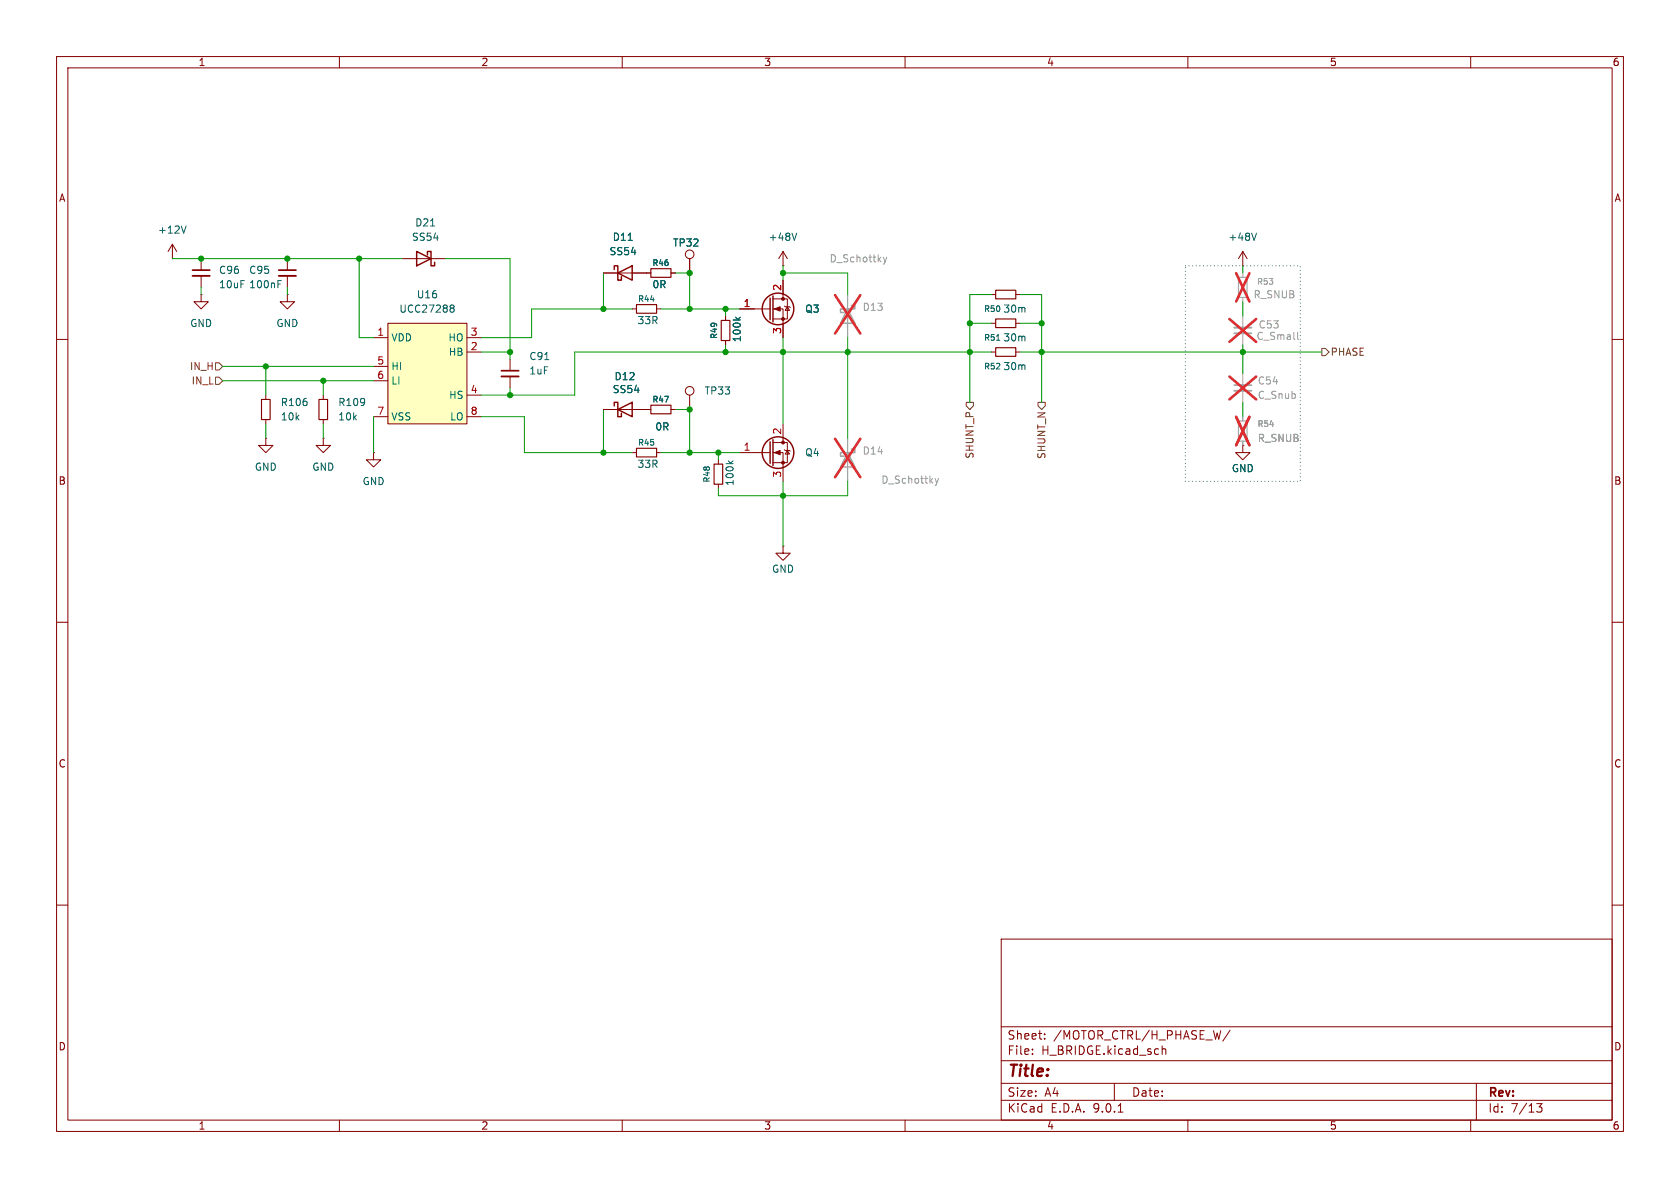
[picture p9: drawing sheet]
<svg xmlns="http://www.w3.org/2000/svg" width="297mm" height="210mm" viewBox="0 0 297 210" stroke-linecap="round" stroke-linejoin="round" font-family="sans-serif">
<g fill="none" stroke="#840000" stroke-width=".18">
<path d="M10 10h277v190h-277zM12 12h273v186h-273zM60 10v2M110 10v2M160 10v2M210 10v2M260 10v2M30.5 45.7h.1M30.5 43.2l-.8 1.3M30.5 43.2l.7 1.3M30.5 43.2v2.5M35.6 45.7v2.1"/>
<path d="M35.6 48.8v2M50.8 52.1v1.2h1.3l-1.3 1.3-1.3-1.3h1.3M50.8 52.1h.1M50.8 45.7v2.1M50.8 48.8v2M111.8 54.6h.7M116.1 54.6h.7M10 60h2M47 77.5v1.2h1.3l-1.3 1.3-1.3-1.3h1.3M47 77.5h.1M121.9 69.9v2.5M285 60h2"/>
<path d="M10 110h2M285 110h2M10 160h2M177 166h108v32h-108zM285 160h2M60 198v2M110 198v2M160 198v2M177 194.5h108M177 191.5h108M177 187.5h108M177 181.5h108"/>
<path d="M182.5 186.3v.1M182.5 185.5v.1M184.7 183.6v.1M184.7 182.8v.1M197 191.5v3M197.7 196.6h.8M205.5 184.9v1.5M205.5 185.5l.2-.1 .3 .1 .1 .9M210 198v2M217.5 182.1l-1.3 2M260 198v2M261 191.5v6.5"/>
<path d="M271.7 195.1h.9l-.5 .6 .4 .1v.7l-.2 .1-.6-.1"/>
<circle cx="121.9" cy="69.1" r=".76"/>
</g>
<path d="M218.2 58.9h3" fill="none" stroke="#a1a1a1" stroke-width=".3"/>
<path d="M218.2 57.9h3" fill="none" stroke="#a1a1a1" stroke-width=".33"/>
<path d="M219.7 48.3v.7M219.7 52.6v.7M219.7 55.9v2M219.7 58.9v2.1" fill="none" stroke="#a1a1a1" stroke-width=".18"/>
<path d="M229.4 58.7v1.1l.2 .2" fill="none" stroke="#989898" stroke-width=".18"/>
<path d="M217.3 56.4l4.8 4M218.5 48.3l2.4 5M220.9 48.3l-2.4 5M222.1 56.4l-4.8 4" fill="none" stroke="#e12e31" stroke-width=".46"/>
<path d="M218.9 49h1.6v3.6h-1.6z" fill="none" stroke="#a1a1a1" stroke-width=".2"/>
<path d="M112.5 53.8h3.6v1.6h-3.6z" fill="none" stroke="#840000" stroke-width=".2"/>
<path d="M32.9 39.9l-.4 1.3M49.1 50.2h.5M49.1 49.6h.6" fill="none" stroke="#006464" stroke-width=".18"/>
<path d="M34 47.8h3.1M49.3 47.8h3" fill="none" stroke="#840000" stroke-width=".3"/>
<path d="M34 48.8h3.1M49.3 48.8h3" fill="none" stroke="#840000" stroke-width=".33"/>
<path d="M68.6 57.2h13.9v17.7h-13.9z" fill="#ffffc2"/>
<g fill="none" stroke="#840000" stroke-width=".18">
<path d="M35.6 52.1v1.2h1.2l-1.2 1.3-1.3-1.3h1.3M35.6 52.1h.1M66 59.7h2.6M68.6 57.2h13.9v17.7h-13.9zM71.1 45.7h7.6M82.5 59.7h2.6M106.7 48.3h8.4M118.6 48.3h.8M121.9 45.7v2.6M128.3 55.9v.7M130.8 54.6h5.3M136.7 52.8h2.5v3.6h-2.5"/>
<path d="M136.7 54.6h1.7v5.1M138.4 47h.1M138.4 44.5l-.7 1.2M138.4 44.5l.8 1.2M138.4 44.5v2.5M138.4 49.5v3.3M138.7 54.1l.1 .1h.8l.1 .2M139.2 54.2l.4 .7h-.8zM175.3 52.1h.7M175.3 57.2h.7M179.6 52.1h.7M179.6 57.2h.7"/>
<path d="M219.7 47h.1M219.7 44.5l-.8 1.2M219.7 44.5l.8 1.2M219.7 44.5v2.5M47 69.9v.7M47 74.2v.7M57.1 77.5v1.2h1.3l-1.3 1.3-1.2-1.3h1.2M57.1 77.5h.1M57.1 69.9v.7M57.1 74.2v.7M66 64.8h2.6M66 67.3h2.6"/>
<path d="M66 73.7h2.6M82.5 73.7h2.6M82.5 62.2h2.6M82.5 69.9h2.6M90.2 63.5v2M90.2 66.5v2.1M106.7 72.4h8.4M118.6 72.4h.8M128.3 60.2v.8M136.7 78.2h2.5v3.6h-2.5M138.4 74.9v3.3M138.7 79.5l.1 .1h.8l.1 .2"/>
<path d="M139.2 79.6l.4 .7h-.8zM175.3 62.2h.7M179.6 62.2h.7M219.7 78.7v1.3h1.3l-1.3 1.3-1.3-1.3h1.3M219.7 78.7h.1M66 80v1.3h1.3l-1.3 1.3-1.2-1.3h1.2M66 80h.1M111.8 80h.7M116.1 80h.7M127 81.3v.7M127 85.6v.8M130.8 80h5.3"/>
<path d="M136.7 80h1.7v5.1M138.4 96.5v1.3h1.3l-1.3 1.3-1.2-1.3h1.2M138.4 96.5h.1"/>
<circle cx="121.9" cy="45" r=".76"/>
</g>
<g fill="none" stroke="#006464" stroke-width=".18">
<path d="M76.1 39.9h.8M79.8 53.9h.2l.3 .3-.3 .3M79.8 54.5h.2M80 54.5l.3 .2v.2l-.1 .2-.4 .1M111 42.5h.8M130 56.1l.5 .5M130.9 56.1l-.5 .3M140.8 41.2l-.4 1.3M222.1 41.2l-.4 1.3M96.3 63.6h.7M176.2 60.2h.6M128.8 81.5l.4 .5"/>
<path d="M129.6 81.5l-.5 .3"/>
</g>
<g fill="none" stroke="#840000" stroke-width=".25">
<path d="M73.7 44.5l2.5 1.2-2.5 1.3zM75.6 45.1v-.6h.6v2.5h.6v-.6M108.6 47.6v-.6h.6v2.5h.7v-.6M109.2 48.3l2.6-1.3v2.5zM136.1 52.7v3.8M136.7 52.3v4.6M108.6 71.8v-.7h.6v2.6h.7v-.7M109.2 72.4l2.6-1.3v2.6zM136.1 78.1v3.8M136.7 77.7v4.6"/>
<circle cx="137.5" cy="54.6" r="2.79"/>
<circle cx="137.5" cy="80" r="2.79"/>
</g>
<path d="M115.1 47.5h3.5v1.5h-3.5zM127.5 56.6h1.5v3.6h-1.5zM176 51.3h3.6v1.5h-3.6zM176 56.4h3.6v1.5h-3.6zM46.2 70.6h1.6v3.6h-1.6zM56.4 70.6h1.5v3.6h-1.5zM112.5 79.2h3.6v1.6h-3.6zM115.1 71.6h3.5v1.6h-3.5zM176 61.5h3.6v1.5h-3.6zM126.2 82h1.6v3.6h-1.6z" fill="none" stroke="#840000" stroke-width=".2"/>
<g fill="#840000" stroke="#840000" stroke-width=".18">
<path d="M136.9 54.6l1-.4v.8z"/>
<path d="M136.9 80l1-.4v.8z"/>
<circle cx="138.4" cy="52.8" r=".25"/>
<circle cx="138.4" cy="56.4" r=".25"/>
<circle cx="138.4" cy="78.2" r=".25"/>
<circle cx="138.4" cy="81.8" r=".25"/>
</g>
<path d="M149.9 54.6l1.2 2.6h-2.5zM150.5 54h.6v.6h-2.5v.6h.6M150.5 79.4h.6v.6h-2.5v.6h.6M149.9 80l1.2 2.6h-2.5z" fill="none" stroke="#a1a1a1" stroke-width=".25"/>
<path d="M149.9 52.1v7.6M149.9 77.5v7.6M219.7 66v2.1M219.7 69.1v2M219.7 73.7v.7M219.7 78v.7" fill="none" stroke="#a1a1a1" stroke-width=".18"/>
<path d="M156.2 45.5l.3 .8M156.5 46.3l-.3 .4M156.8 45.5l-.3 .8M165.3 84.6l.3 .8M165.6 85.4l-.3 .4M165.9 84.6l-.3 .8" fill="none" stroke="#989898" stroke-width=".18"/>
<path d="M147.6 52.2l4.5 6.8M152.1 52.2l-4.5 6.8M147.6 77.6l4.5 6.8M152.1 77.6l-4.5 6.8M217.3 66.6l4.8 4M218.5 73.7l2.4 5M220.9 73.7l-2.4 5M222.1 66.6l-4.8 4" fill="none" stroke="#e12e31" stroke-width=".46"/>
<path d="M88.6 65.5h3.1" fill="none" stroke="#840000" stroke-width=".3"/>
<path d="M88.6 66.5h3.1" fill="none" stroke="#840000" stroke-width=".33"/>
<path d="M218.2 68.1h3" fill="none" stroke="#a1a1a1" stroke-width=".3"/>
<path d="M218.2 69.1h3" fill="none" stroke="#a1a1a1" stroke-width=".33"/>
<path d="M218.9 74.4h1.6v3.6h-1.6z" fill="none" stroke="#a1a1a1" stroke-width=".2"/>
<path d="M38.1 64.1h.6l.7 .7-.7 .6h-.6zM38.1 66.7h.6l.7 .6-.7 .6h-.6zM170.8 71.1h1.3v.7l-.7 .6-.6-.6zM183.5 71.1h1.3v.7l-.7 .6-.6-.6zM233.7 61.6h.6l.6 .6-.6 .7h-.6z" fill="none" stroke="#725600" stroke-width=".18"/>
<g fill="none" stroke="#009600" stroke-width=".18">
<path d="M30.5 45.7h40.6M35.6 50.8v1.3M50.8 50.8v1.3M63.5 45.7v14h2.5M78.7 45.7h11.5v17.8M106.7 48.3v6.3M111.8 54.6h-17.8v5.1h-8.9M116.8 54.6h14M119.4 48.3h2.5v6.3M128.3 54.6v1.3M138.4 47v2.5M138.4 59.7v15.2"/>
<path d="M138.4 48.3h11.5v3.8M149.9 59.7v17.8M171.4 57.2h3.9M175.3 52.1h-3.9v19M180.3 52.1h3.8v19M180.3 57.2h3.8M219.7 47v1.3M219.7 53.3v2.6M39.4 67.3h26.6M39.4 64.8h26.6M47 64.8v5.1M47 74.9v2.6"/>
<path d="M57.1 67.3v2.6M57.1 74.9v2.6M66 73.7v6.3M85.1 73.7h7.6v6.3h19.1M85.1 62.2h5.1M90.2 68.6v1.3M106.7 72.4v7.6M119.4 72.4h2.5v7.6M128.3 61v1.2M175.3 62.2h-73.7v7.7h-16.5M180.3 62.2h53.4M219.7 61v5"/>
<path d="M219.7 71.1v2.6M116.8 80h14M127 80v1.3M138.4 85.1v11.4M149.9 85.1v2.5h-22.9v-1.2"/>
</g>
<path d="M209.5 47h20.4v38.1h-20.4z" fill="none" stroke="#0000c2" stroke-width=".18" stroke-dasharray="0 .6"/>
<g fill="#009600" stroke="#009600" stroke-width=".18">
<circle cx="184.1" cy="62.2" r=".46"/>
<circle cx="184.1" cy="57.2" r=".46"/>
<circle cx="171.4" cy="57.2" r=".46"/>
<circle cx="219.7" cy="62.2" r=".46"/>
<circle cx="50.8" cy="45.7" r=".46"/>
<circle cx="35.6" cy="45.7" r=".46"/>
<circle cx="57.1" cy="67.3" r=".46"/>
<circle cx="63.5" cy="45.7" r=".46"/>
<circle cx="47" cy="64.8" r=".46"/>
<circle cx="90.2" cy="62.2" r=".46"/>
<circle cx="121.9" cy="48.3" r=".46"/>
<circle cx="128.3" cy="54.6" r=".46"/>
<circle cx="121.9" cy="54.6" r=".46"/>
<circle cx="138.4" cy="62.2" r=".46"/>
<circle cx="171.4" cy="62.2" r=".46"/>
<circle cx="149.9" cy="62.2" r=".46"/>
<circle cx="138.4" cy="87.6" r=".46"/>
<circle cx="128.3" cy="62.2" r=".46"/>
<circle cx="138.4" cy="48.3" r=".46"/>
<circle cx="106.7" cy="54.6" r=".46"/>
<circle cx="127" cy="80" r=".46"/>
<circle cx="121.9" cy="80" r=".46"/>
<circle cx="106.7" cy="80" r=".46"/>
<circle cx="90.2" cy="69.9" r=".46"/>
<circle cx="121.9" cy="72.4" r=".46"/>
</g>
<text font-size="2.8" fill="#840000" x="178" y="190.9">Title:</text>
<g font-size="2.1" fill="#840000">
<text x="178" y="184">Sheet:</text>
<text x="186.2" y="184">/MOTOR_CTRL/H_PHASE_W/</text>
<text x="178" y="186.7">File:</text>
<text x="184.1" y="186.7">H_BRIDGE.kicad_sch</text>
<text x="178" y="196.9">KiCad</text>
<text x="178" y="194.1">Size:</text>
<text x="184.7" y="194.1">A4</text>
<text x="185.7" y="196.9">E.D.A.</text>
<text x="193.3" y="196.9">9.0.1</text>
<text x="200" y="194.1">Date:</text>
<text x="263" y="194.3">Rev:</text>
<text x="263" y="196.9">Id:</text>
<text x="267.1" y="196.9">7/13</text>
</g>
<g font-size="1.8" fill="#840000">
<text x="35" y="11.9">1</text>
<text x="85" y="11.9">2</text>
<text x="135" y="11.9">3</text>
<text x="185" y="11.9">4</text>
<text x="235" y="11.9">5</text>
<text x="285" y="11.9">6</text>
<text x="10.3" y="35.9">A</text>
<text x="285.3" y="35.9">A</text>
<text x="10.3" y="85.9">B</text>
<text x="285.3" y="85.9">B</text>
<text x="10.3" y="135.9">C</text>
<text x="285.3" y="135.9">C</text>
<text x="10.3" y="185.9">D</text>
<text x="285.3" y="185.9">D</text>
<text x="35" y="199.9">1</text>
<text x="85" y="199.9">2</text>
<text x="135" y="199.9">3</text>
<text x="185" y="199.9">4</text>
<text x="235" y="199.9">5</text>
<text x="285" y="199.9">6</text>
</g>
<g font-size="1.8" fill="#006464">
<text x="27.8" y="41.5">+12V</text>
<text x="73.3" y="40.2">D21</text>
<text x="72.7" y="42.8">SS54</text>
<text x="107.7" y="45.3">SS54</text>
<text x="108.2" y="42.8">D11</text>
<text x="118.9" y="43.8">TP32</text>
<text x="135.8" y="42.8">+48V</text>
<text x="217.1" y="42.8">+48V</text>
<text x="38.6" y="48.6">C96</text>
<text x="38.6" y="51.2">10uF</text>
<text x="44" y="51.2">100nF</text>
<text x="44" y="48.6">C95</text>
<text x="73.6" y="52.9">U16</text>
<text x="115.2" y="51.2">0R</text>
<text x="33.5" y="58">GND</text>
<text x="48.8" y="58">GND</text>
<text x="70.5" y="55.5">UCC27288</text>
<text x="112.6" y="57.5">33R</text>
<text x="142.2" y="55.5">Q3</text>
<text x="177.3" y="55.5">30m</text>
<text x="69.1" y="60.6">VDD</text>
<text x="69.1" y="65.6">HI</text>
<text x="79.2" y="60.6">HO</text>
<text x="79.2" y="63.1">HB</text>
<text x="93.5" y="63.9">C91</text>
<text x="131.2" y="60.6" transform="rotate(-90 131.2 60.6)">100k</text>
<text x="177.3" y="65.6">30m</text>
<text x="177.3" y="60.6">30m</text>
<text x="49.5" y="72">R106</text>
<text x="59.7" y="72">R109</text>
<text x="69.1" y="68.2">LI</text>
<text x="79.3" y="70.7">HS</text>
<text x="93.5" y="66.4">1uF</text>
<text x="108.2" y="69.7">SS54</text>
<text x="108.5" y="67.4">D12</text>
<text x="124.5" y="70">TP33</text>
<text x="49.5" y="74.5">10k</text>
<text x="59.7" y="74.5">10k</text>
<text x="69.1" y="74.5">VSS</text>
<text x="79.5" y="74.5">LO</text>
<text x="115.8" y="76.3">0R</text>
<text x="45" y="83.4">GND</text>
<text x="55.1" y="83.4">GND</text>
<text x="112.6" y="82.9">33R</text>
<text x="142.2" y="80.9">Q4</text>
<text x="217.7" y="83.7">GND</text>
<text x="64" y="86">GND</text>
<text x="129.9" y="86" transform="rotate(-90 129.9 86)">100k</text>
<text x="136.4" y="101.4">GND</text>
</g>
<g font-size="1.8" fill="#989898">
<text x="146.6" y="46.6">D_Schottky</text>
<text x="221.5" y="52.9">R_SNUB</text>
<text x="152.4" y="55.2">D13</text>
<text x="222.4" y="58.3">C53</text>
<text x="222" y="60.3">C_Small</text>
<text x="222.3" y="70.7">C_Snub</text>
<text x="222.3" y="68.2">C54</text>
<text x="152.4" y="80.6">D14</text>
<text x="222.3" y="78.3">R_SNUB</text>
<text x="155.7" y="85.7">D_Schottky</text>
</g>
<g font-size="1.8" fill="#a90000">
<text x="138.2" y="51.5" transform="rotate(-90 138.2 51.5)">2</text>
<text x="66.6" y="59.4">1</text>
<text x="83.1" y="59.4">3</text>
<text x="131.4" y="54.4">1</text>
<text x="138.2" y="59.1" transform="rotate(-90 138.2 59.1)">3</text>
<text x="66.6" y="64.5">5</text>
<text x="83.1" y="62">2</text>
<text x="66.6" y="67.1">6</text>
<text x="83.1" y="69.6">4</text>
<text x="66.6" y="73.4">7</text>
<text x="83.1" y="73.4">8</text>
<text x="138.2" y="76.9" transform="rotate(-90 138.2 76.9)">2</text>
<text x="131.4" y="79.8">1</text>
<text x="138.2" y="84.5" transform="rotate(-90 138.2 84.5)">3</text>
</g>
<g font-size="1.8" fill="#725600">
<text x="33.5" y="65.6">IN_H</text>
<text x="235.1" y="63.1">PHASE</text>
<text x="33.8" y="68.2">IN_L</text>
<text x="172.3" y="81.2" transform="rotate(-90 172.3 81.2)">SHUNT_P</text>
<text x="185" y="81.3" transform="rotate(-90 185 81.3)">SHUNT_N</text>
</g>
<g font-size="1.4" fill="#006464">
<text x="115.2" y="47.2">R46</text>
<text x="112.7" y="53.6">R44</text>
<text x="173.9" y="55.3">R50</text>
<text x="127" y="60" transform="rotate(-90 127 60)">R49</text>
<text x="173.9" y="65.5">R52</text>
<text x="173.9" y="60.4">R51</text>
<text x="115.2" y="71.3">R47</text>
<text x="112.7" y="79">R45</text>
<text x="125.7" y="85.4" transform="rotate(-90 125.7 85.4)">R48</text>
</g>
<g font-size="1.4" fill="#989898">
<text x="222.1" y="50.5">R53</text>
<text x="222.2" y="75.7">R54</text>
</g>
</svg>
